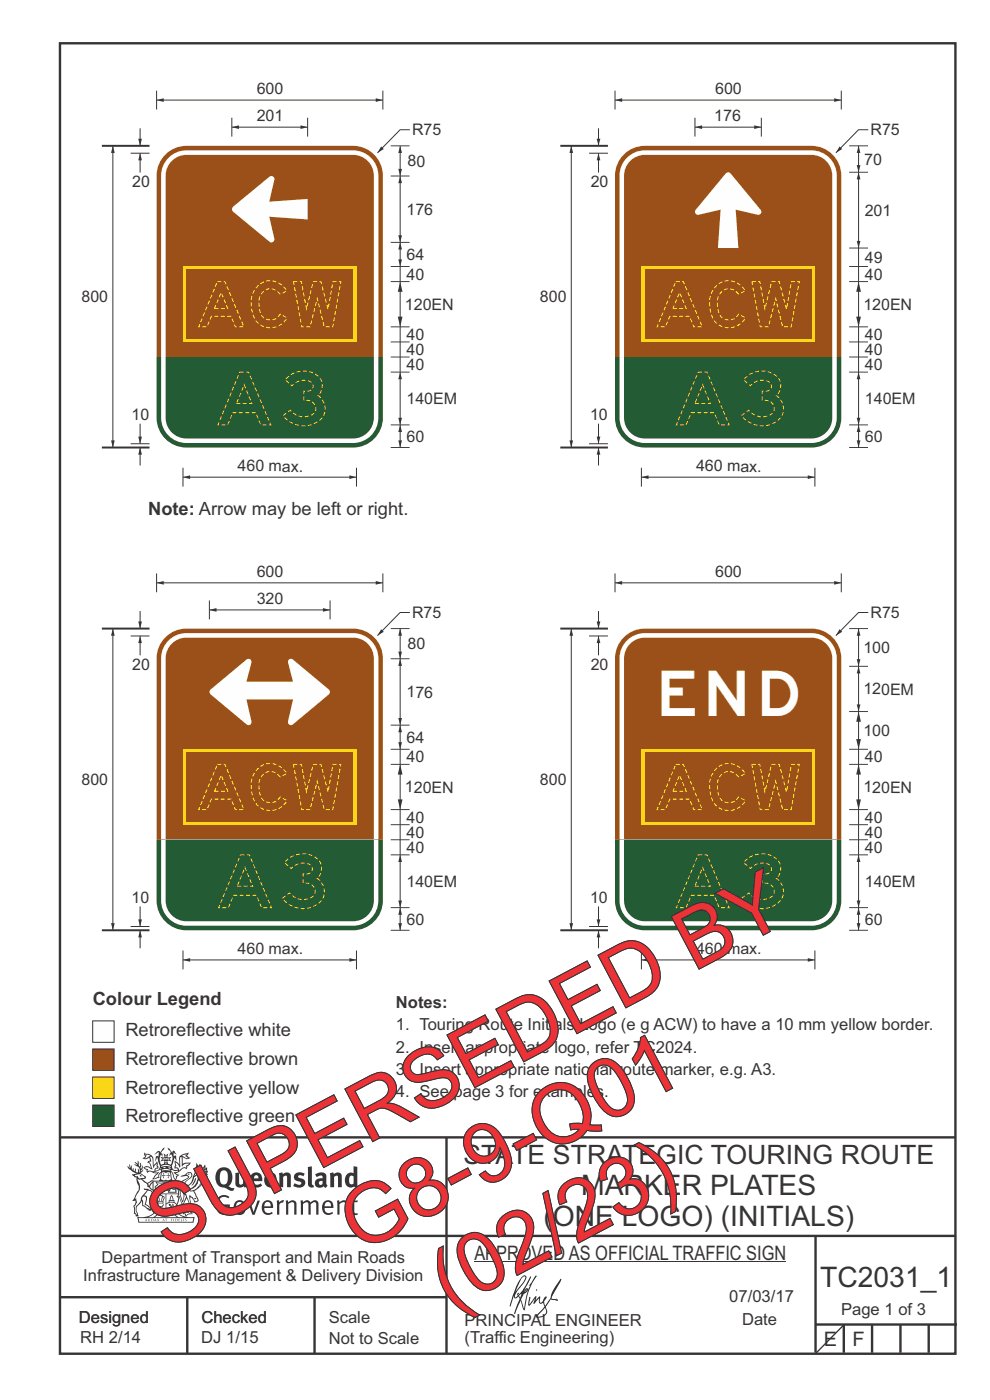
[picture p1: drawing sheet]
<svg xmlns="http://www.w3.org/2000/svg" width="210mm" height="297mm" viewBox="0 0 210 297" stroke-linecap="round" stroke-linejoin="round" font-family="sans-serif">
<g fill="none" stroke="#373435" stroke-width=".51">
<path d="M12.7 9.2h190v278h-190zM12.7 241.3h190M94.7 241.4v45.8M12.7 275.2h82M12.7 262.2h190.1M39.7 275.2v12M66.7 275.2v12M173 262.1v24.9M173 281h30M179 281v6M185 281v6M191 281v6"/>
<path d="M197 281v6"/>
</g>
<g fill="#373435">
<path d="M47 248.4a2.55 2.55 0 0 0 0 2.7l.3 .2a.81 .81 0 0 0 1-1v-.5a1.04 1.04 0 0 0-1.1-1.5zM46.3 248.1a1.82 1.82 0 0 1 2.1-.2 1.82 1.82 0 0 1 .9 1.8 2.29 2.29 0 0 1-.8 2l.7 .3h.5l-.2 .6a2.87 2.87 0 0 1-2-.7 2.12 2.12 0 0 1-1.7-3.1z" fill-rule="evenodd"/>
<path d="M49.9 248.9l.8-.2v2a.46 .46 0 0 0 .3 .6 .46 .46 0 0 0 .6-.3v-2.1l.7-.2v2.4l.2 .5-.5 .3-.3-.3a1.02 1.02 0 0 1-1.2 .3 1.02 1.02 0 0 1-.6-1.1z" fill-rule="evenodd"/>
<path d="M54 249.5l-.1 .5h.9a.49 .49 0 0 0-.2-.6 .49 .49 0 0 0-.6 .1zM53.4 249.1a1.34 1.34 0 0 1 1.6-.2 1.34 1.34 0 0 1 .6 1.5v.2h-1.7a.77 .77 0 0 0 .5 .8 .77 .77 0 0 0 .9-.4l.3 .5a1.59 1.59 0 0 1-2 .2 1.59 1.59 0 0 1-.5-2.1z" fill-rule="evenodd"/>
<path d="M57 249.5l-.1 .5h1a.49 .49 0 0 0-.2-.6 .49 .49 0 0 0-.7 .1zM56.4 249.1a1.34 1.34 0 0 1 1.6-.2 1.34 1.34 0 0 1 .7 1.5v.2h-1.8a.77 .77 0 0 0 .5 .8 .77 .77 0 0 0 .9-.4l.4 .5a1.59 1.59 0 0 1-2.1 .2 1.59 1.59 0 0 1-.5-2.1z" fill-rule="evenodd"/>
<path d="M59.2 248.9l.7-.2 .1 .4a.95 .95 0 0 1 1-.3 .95 .95 0 0 1 .7 .8v2.3h-.8v-2.3a.46 .46 0 0 0-.8 .1v2.2h-.8z" fill-rule="evenodd"/>
<path d="M62.6 249.1a1.75 1.75 0 0 1 2-.1l-.2 .5-.6-.2a.43 .43 0 0 0-.6 .3l.4 .3a1.04 1.04 0 0 1 1.2 1.1 1.04 1.04 0 0 1-1.4 1l-1.2-.4 .3-.6 1 .4 .4-.4a.88 .88 0 0 0-1-.5l-.4-.2-.1-.4z" fill-rule="evenodd"/>
<path d="M65.3 247.6l.8-.2 .1 3.8 .3 .2 .1 .4a.88 .88 0 0 1-1 0 .88 .88 0 0 1-.3-1z" fill-rule="evenodd"/>
<path d="M67.8 250.6a.43 .43 0 0 0-.1 .7 .43 .43 0 0 0 .7-.1v-.7zM66.8 249.1a1.7 1.7 0 0 1 2.4 .1v1.9l.3 .4-.4 .5-.5-.4a1.03 1.03 0 0 1-1.7-.1 1.03 1.03 0 0 1 .8-1.5h.7v-.4a.8 .8 0 0 0-1.2 .1z" fill-rule="evenodd"/>
<path d="M70 248.9l.7-.2 .1 .4a.95 .95 0 0 1 1-.3 .95 .95 0 0 1 .7 .8v2.3h-.8v-2.3a.46 .46 0 0 0-.8 .1v2.2h-.8z" fill-rule="evenodd"/>
<path d="M74.3 249.5a1.48 1.48 0 0 0 0 1.7h.5l.2-.1v-1.5l-.3-.2zM75 247.4l.8 .1 .1 4.4h-.7l-.1-.2a1.26 1.26 0 0 1-1.4 0 1.26 1.26 0 0 1-.5-1.3 1.29 1.29 0 0 1 .4-1.4 1.29 1.29 0 0 1 1.4-.1z" fill-rule="evenodd"/>
<path d="M46.4 253.9a1.72 1.72 0 0 1 2.3 0l-.3 .3a1.24 1.24 0 0 0-1.4-.2 1.24 1.24 0 0 0-.6 1.4 1.49 1.49 0 0 0 1.2 1.9l.7-.1v-1.3h-.8l-.1-.4h1.3v1.9a1.93 1.93 0 0 1-2.2 0 1.93 1.93 0 0 1-.7-2.2l.2-.8z" fill-rule="evenodd"/>
<path d="M50.4 255.1a1.65 1.65 0 0 0 .2 2.2 .99 .99 0 0 0 1-1.4 .78 .78 0 0 0-.4-.8 .78 .78 0 0 0-.8 0zM50 254.9a1.33 1.33 0 0 1 1.6-.1 1.33 1.33 0 0 1 .5 1.4 1.31 1.31 0 0 1-1.3 1.6 1.31 1.31 0 0 1-1.2-1.6v-.6z" fill-rule="evenodd"/>
<path d="M52.5 254.7l.4-.1 .9 2.6 .8-2.5h.5l-1.1 3h-.5z" fill-rule="evenodd"/>
<path d="M56.3 255.2l-.2 .7h1.3a.7 .7 0 0 0-.3-.8 .7 .7 0 0 0-.8 .1zM55.9 255a1.22 1.22 0 0 1 1.5-.2 1.22 1.22 0 0 1 .5 1.5h-1.8a.93 .93 0 0 0 .5 1 .93 .93 0 0 0 1.1-.2l.2 .3a1.43 1.43 0 0 1-1.8 .1 1.43 1.43 0 0 1-.6-1.7z" fill-rule="evenodd"/>
<path d="M58.7 254.7l.4-.1 .1 .5 .4-.4 .6-.1-.2 .5a.66 .66 0 0 0-.8 .7v1.9h-.4z" fill-rule="evenodd"/>
<path d="M60.6 254.7l.4-.1 .1 .5a.94 .94 0 0 1 1-.5 .94 .94 0 0 1 .8 .8v2.3h-.5l-.1-2.5a.81 .81 0 0 0-1.2 .3v2.2h-.4z" fill-rule="evenodd"/>
<path d="M63.7 254.7l.5-.1 .1 .5 .4-.3a.78 .78 0 0 1 1.1 .3 .9 .9 0 0 1 1-.5 .9 .9 0 0 1 .8 .8v2.3h-.5l-.1-2.5a.67 .67 0 0 0-1.1 .3v2.2h-.5v-2.4l-.4-.3-.7 .4v2.3h-.5z" fill-rule="evenodd"/>
<path d="M69 255.2l-.1 .7h1.3a.7 .7 0 0 0-.3-.8 .7 .7 0 0 0-.9 .1zM68.7 255a1.22 1.22 0 0 1 1.5-.2 1.22 1.22 0 0 1 .5 1.5h-1.8a.93 .93 0 0 0 .4 1 .93 .93 0 0 0 1.2-.2l.1 .3a1.44 1.44 0 0 1-1.7 .1 1.44 1.44 0 0 1-.6-1.7z" fill-rule="evenodd"/>
<path d="M71.4 254.7l.5-.1 .1 .5a.94 .94 0 0 1 1-.5 .94 .94 0 0 1 .8 .8v2.3h-.5l-.1-2.5a.81 .81 0 0 0-1.2 .3v2.2h-.4z" fill-rule="evenodd"/>
<path d="M74.7 253.9l.5-.1v.9h.7l-.1 .3h-.6v2.2l.1 .2h.5l.1 .3a.75 .75 0 0 1-1.2-.6v-2.1h-.4v-.3h.4z" fill-rule="evenodd"/>
<path d="M30.8 244.9l1.1 .3-.9 .5h-.4l.6-.5zM31.8 245.4h.2a2.44 2.44 0 0 1 .4 1.9l.1 .5 .7-1-.1 .6 .3 .3a.57 .57 0 0 0-.6 .7l-1-.1-.5 .2 .2-.5-.8-.3 .7-.1 .9 .5 .1-.1-.6-1.3-.2-.2h.5zM30.7 244.4l-.1 .5 .2 .4-.6 .4a1.04 1.04 0 0 0 1.4-.1l.2 .6-.3 .1-.2 .4a.94 .94 0 0 1 .8 1.1l-.2-.1a1.16 1.16 0 0 0-1.5-.1l.3 .4 .4 .2 .1 .5 .2 .1 .1-.2a.94 .94 0 0 1 1.1 .2l.8 .1-1.2 1.2a1.13 1.13 0 0 0 1.2-.2l.4-.1-.1-.4 .5-.8a.83 .83 0 0 0-.6 1.1l-.3-.1-.7 .4 1.1-1.4-.5 .1-.5-.1 1.3-.5-.1-.1-.9 .4v-.3l.2-.2 .3 .1 .1-.3-.2-.4v-.6l-.1-.4-.7 1v-.7a1.42 1.42 0 0 0-1.6-1.8z" fill-rule="evenodd"/>
<path d="M38.5 245.2l.5-.2 .7-.1-.6 .3 .8 .5h-.3zM38.3 245.5l.2-.1 .1 2a1.69 1.69 0 0 1 1.6-.6l-.8 .5 .1 .5a1.1 1.1 0 0 0-1.5 .6l-.1-.5-.2-.2h-.5l.3-.4-.3-.7a1.42 1.42 0 0 1 .8 1.1l.2-.1zM37.1 246.2l.1 1-.2 .3 .1 .4h.5l.1 .2a.96 .96 0 0 1-1.1-.1l-.1 .1a1.06 1.06 0 0 0 1.3 .2v.1a.72 .72 0 0 1-1 .2l.3 .5 .6 .2-.4 .2-.1 .6-.2-.3-.4-1.1-.4-.4 .4 .9a1.54 1.54 0 0 0 .7 1.2l.2-.3a.58 .58 0 0 1 .4-.8l.2-.1h-.3l-.5-.3 .9-.5a.93 .93 0 0 1 1.2-.5v.2l.2-.2 .1-.5a.99 .99 0 0 0 .7-.8l-1.3 .1-.3 .2-.1-1.4 .9 .4 .9-.3h-.4l-.5-.4 .4-.7-.6 .2a1.46 1.46 0 0 0-1.4 2.1v.4l-.2-.4z" fill-rule="evenodd"/>
<path d="M35.6 248.9l.2 .1-.1 .3 .4 .1h-.4v.6l-.1-.6h-.3l.3-.1z" fill-rule="evenodd"/>
<path d="M34.6 248.9l.2 .1v.3l.3 .1h-.3l-.1 .6v-.6h-.4l.4-.1z" fill-rule="evenodd"/>
<path d="M34.3 248.8a.57 .57 0 0 1 .9 .2 .57 .57 0 0 1 .9-.2l.2 1.4h-.2a.57 .57 0 0 1-.9 0 .69 .69 0 0 1-1.1 0zM34.2 248.1l-.3 2.1-.2 .4h3l-.2-.4-.3-2.1h-.2v.2l-.8-.1-.8 .1v-.2z" fill-rule="evenodd"/>
<path d="M34.2 252.4a.3 .3 0 0 0 .6 0 .3 .3 0 0 0-.6 0zM33.3 250.9l.3 .3-.3 .4a.79 .79 0 0 0 0 1.3l.8-.2-.1-.3a.55 .55 0 0 1-.7-.6l.1-.1 .2 .3 .3 .2 .8-.2-.4-.7 .4-.4-.7 .2zM33 250.7l1.1 .2 .9-.2-.4 .6 .4 1.2a.56 .56 0 0 1-.8 .3l-.2 .1a.73 .73 0 0 1-.9 .1 .73 .73 0 0 1-.3-1v-.4l.6-.4z" fill-rule="evenodd"/>
<path d="M35.6 251.8l.7-.4a.58 .58 0 0 1 1-.1 .58 .58 0 0 1-.4 .9l-.3-.3a.43 .43 0 0 1 .6-.4 .57 .57 0 0 0-.8 .2l-.2-.1-.3 .1 .4 .2a.55 .55 0 0 0 .9 .4v.5h-1.3l.3-.4-.1-.1-.6 .1 .2-.3-.2-.1zM35.4 251.8l-.1 .2a.39 .39 0 0 0 .2 .6h.3l-.2 .4h1.9l-.1-.8a.86 .86 0 0 0-.1-1.3 .86 .86 0 0 0-1.3 .4z" fill-rule="evenodd"/>
<path d="M36 254.8h.8v.2h-.8zM36.4 253.8l.2 .8h-.4zM36.4 253.5l-.3 .5-.1 .6h-.2v.4l-.7 .4 .2 .1a1.48 1.48 0 0 1 2.1 .2l.2-.1-.6-.5v-.5h-.2l-.1-.6z" fill-rule="evenodd"/>
<path d="M35.8 255.4l.4 .1 .1 .3 .3-.2-.2-.2a.38 .38 0 0 1 .5 .5l-.2-.2-.3 .2 .3 .2-.3 .3-.1-.4-.4 .4-.1-.2 .4-.3-.1-.1-.2 .1z" fill-rule="evenodd"/>
<path d="M34.5 254h.2v.2l-.2 .6h-.2zM33.6 255.3h.9v.2a.55 .55 0 0 1-.8 .4v-.2l-.2-.1zM33.4 254h.2l.2 .8h-.2zM33.6 255l.8-.1 .1 .2h-.8zM33.8 253.7h.5l-.2 1.1h-.1zM33.3 253.8l-.1 .3 .3 1.1a.48 .48 0 0 0-.1 .6 .48 .48 0 0 0 .5 .2h.5a.49 .49 0 0 0 .2-.8l.3-1.1-.1-.3a1.42 1.42 0 0 0-1.5 0z" fill-rule="evenodd"/>
<path d="M33.7 251.5l.4 .1 .1 .3h-.3z" fill-rule="evenodd"/>
<path d="M41.3 250.1l.3-.2-.2 .8-.6 .8h-.2l.5-.7z" fill-rule="evenodd"/>
<path d="M39.7 249l.3-.2 .5 .2a.88 .88 0 0 1-.6 1.1 1.22 1.22 0 0 0-.8 1.3l.5 .2a.72 .72 0 0 0 .9-.4l.5-.8 .2-.6 .8-.6v.2a2.85 2.85 0 0 1-2 2.9l.1 .1a2.13 2.13 0 0 0 1.9-1.5v-.3a2.01 2.01 0 0 0 .3-1.7l1.1-1.3-.4 1 .7-.5-.7 1 .8-.4-.8 .8 .7-.2-.9 .6 .8-.1-.8 .4h.7l-.8 .3 .3 .2h-.4l.2 .3h-.4l.2 .3h-.4l.1 .2h-.1a2.16 2.16 0 0 1-2 1.1l.1 .2 .4-.1a.76 .76 0 0 1 .7 .8l.5 1.2-.6 .2a1.45 1.45 0 0 0-1.1-1.3l.2 1.8-.1 1.8 .4 .3a1.07 1.07 0 0 0-1.2 .4v-.3l-.5-.2a.87 .87 0 0 1 1.1-.1v-.7a4.4 4.4 0 0 0-.6-3.1l-.1-.3h-.2a2.16 2.16 0 0 1-.7-2.2l.3-.4 1.2-.7a.55 .55 0 0 0-.4-.8zM37.8 252.4a.76 .76 0 0 1 .3 1.1l.6 1.6 .4-1.7 .2 .1a.61 .61 0 0 1-.1 .9l-.3 .8-.2 .1-.7-1.6-.3 .1a1.18 1.18 0 0 0 .1-1.4zM41.8 247.5l.2 .7 .3-.5v.6l.4-.5a1.9 1.9 0 0 1-1.2 1.4l-.3 .3zM38.2 249.6l1.4-.2 .2 .2v.3l-.5 .2a1.26 1.26 0 0 0-.9 1.9l.2 .7a1.84 1.84 0 0 1 .1 2.1l-.4-1.4a.96 .96 0 0 0-.4-1.2l-.4 .2a.78 .78 0 0 1 0 1.3l.1 .3h.4l.4 1.1a.38 .38 0 0 0 .2 .4 .38 .38 0 0 0 .4-.1l.6-1.2a2.94 2.94 0 0 1 .4 2.5l-.1 .4h-.8l-.3 .4v.2l.4-.1 .1 .4 .2 .1a1.02 1.02 0 0 1 1.3-.5v-.4l-.3-.1 .1-1.8-.3-1.3h.1a1.14 1.14 0 0 1 .8 1 .63 .63 0 0 0 .8-.2 .63 .63 0 0 0-.2-.9l-.6-1.2 .9-.6 .2-.4h.3l-.1-.2h.4l-.1-.3h.3l-.1-.3 .5-.1-.2-.2 .6-.4v-.2h-.2l.4-.5h-.3l.3-.5-.4 .1 .4-.5v-.3l-.3 .2 .2-.7-.1-.2-.4 .3v-.8l-.6 .8-.2-.8-.2 .5-.3-.7-.1 .6-.5-.8-.1 1.4-.6 1.8a1.81 1.81 0 0 1-1 1.5l-.6-.2a1.75 1.75 0 0 1 1.1-1.2 .75 .75 0 0 0 .1-1.3 .75 .75 0 0 0-1.2 .4z" fill-rule="evenodd"/>
<path d="M41.2 254.1h.3l.2 .2-.4 .1z" fill-rule="evenodd"/>
<path d="M29.4 258.4h11.6l-.1 .8h-11.4zM31.3 258.2l.5-.1a2.48 2.48 0 0 0 1.4-1.3l.3 .5-.5 .6-.5 .3zM32.5 256.6l.3-.2 .2 .1-.3 .7zM37.2 256.8a2.65 2.65 0 0 0 1.8 1.4h-1.1l-.5-.3-.5-.6zM37.4 256.5l.2-.1 .3 .2-.3 .6zM29.2 258.2l.1 1.2h11.8l.2-1.1-.2-.1a4.1 4.1 0 0 1-3.3-.9l.3-.4-.1-.6a1.06 1.06 0 0 0-1.3 1l.2 .4 .6 .5h-4.7l.3-.1a.84 .84 0 0 0 .6-.8 .84 .84 0 0 0-.5-.8l-.3-.2h-.5l-.1 .6 .3 .4a4.2 4.2 0 0 1-3.4 .9z" fill-rule="evenodd"/>
<path d="M31 258.7l.1 .2h-.2zM31 258.5l-.3 .6 .4-.2 .2 .2z" fill-rule="evenodd"/>
<path d="M31.3 258.6h.3v.4a.25 .25 0 0 0 .2-.1 .25 .25 0 0 0-.1-.3h.1a.29 .29 0 0 1 0 .4 .29 .29 0 0 1-.4 0 .29 .29 0 0 1 0-.4z" fill-rule="evenodd"/>
<path d="M32.2 258.6a.22 .22 0 0 1 .3 .2 .22 .22 0 0 1-.3 .2zM32 258.6l.1 .4a.33 .33 0 0 0 .4 0 .33 .33 0 0 0 0-.4 .33 .33 0 0 0-.5 0z" fill-rule="evenodd"/>
<path d="M32.9 258.7l.1 .2h-.2zM32.9 258.5l-.2 .6 .3-.2 .2 .2z" fill-rule="evenodd"/>
<path d="M33.3 258.6h.2l.1 .1 .2-.1-.2 .2 .2 .3-.3-.3-.1 .3h-.1l.2-.3z" fill-rule="evenodd"/>
<path d="M34.7 258.7l.1 .2h-.2zM34.7 258.5l-.3 .6 .4-.2 .2 .2z" fill-rule="evenodd"/>
<path d="M35 258.5h.5l-.2 .1v.5h-.2l.1-.5z" fill-rule="evenodd"/>
<path d="M36.2 258.6l.3-.1-.1 .1v.2h.1h-.1v.3h-.2z" fill-rule="evenodd"/>
<path d="M36.7 258.6h.2v.5h-.2z" fill-rule="evenodd"/>
<path d="M37.3 258.6a.22 .22 0 0 1 .3 .2 .22 .22 0 0 1-.3 .2zM37.1 258.6v.4a.33 .33 0 0 0 .5 0 .33 .33 0 0 0 0-.4 .33 .33 0 0 0-.5 0z" fill-rule="evenodd"/>
<path d="M37.8 258.6l.4-.1-.2 .1v.2h.1h-.1v.2l.2 .1h-.4z" fill-rule="evenodd"/>
<path d="M38.4 258.6h.2l-.1 .4 .2 .1h-.3z" fill-rule="evenodd"/>
<path d="M38.9 258.6h.2v.5h-.2z" fill-rule="evenodd"/>
<path d="M39.3 258.6h.2h-.1l.2 .3-.2 .2-.1-.1v-.1l.2 .1z" fill-rule="evenodd"/>
<path d="M34.2 247.4a1.51 1.51 0 0 1 2 .2 2.67 2.67 0 0 0-2.1 0zM35.7 247.6l.4 .1 .1 .3-.4-.1zM34.6 247.6h.5l.1 .2h-.4zM34 247.8l.3 .2h-.3zM34.9 246.9l.3-.2 .3 .2zM34.9 245.6l.2 .1v.3h-.2zM35 245.1l.2 .2 .2-.2-.1 .3h-.2zM35.1 246.3h.2l.1 .4-.2-.2-.2 .2zM35.3 245.7l.2-.1v.4h-.2zM34.4 245.7h.3l.1 .3-.4 .1 .2-.2zM35.7 245.7h.3l-.2 .2 .2 .2-.4-.1zM32.7 244.9l1-.5-.1 1-.2-.2-.3 .2-.3 1.1 .5-1 .3 .9a1.84 1.84 0 0 1 .2 1.7l.4 .1a2.48 2.48 0 0 1 2.2 0l.2-.2-.2-.7 .7-1.8 .4 .7-.2-1-.2-.1-.2 .3v-.9l.6 .4-.6-.8-.3 .1-.1 .4-.5-.9-.5-.3 .2 .5 .6 .5-.5 .8 .4-.4a2.06 2.06 0 0 1 0 2.3l-.5-.2-.2-.6 .1-.1 .8 .2-.4-.5 .4-.5-.7 .2-.2-.2 .2-.7-.5 .4-.5-.4 .2 .7-.2 .2-.7-.2 .4 .5-.4 .5 .8-.2 .1 .1-.2 .6-.5 .2a2.02 2.02 0 0 1 0-2.2l.3 .5-.1-.7-.3-.1 .8-1.2-.4 .3-.5 .8-.2-.3a.8 .8 0 0 0-.8 .5z" fill-rule="evenodd"/>
<path d="M29.2 250.1l.3 .1a.61 .61 0 0 1 .8 .4l.3 .2a.8 .8 0 0 1 .6 1l.4 .1 .5 .5a1 1 0 0 1 .5 1.1l-.1 .7v-.5h-.1a.96 .96 0 0 0-.8-1.3l-.2-.2h-.7l-.1-.1-.1 .1 .1 .3h.6l-1.2 1.3-.2 1-.4 .6a1.33 1.33 0 0 0-.5 1.8l.2 .5a1.26 1.26 0 0 1-.5-1.5l-.1-.3a1.56 1.56 0 0 0 .4-1.7l-.3 .2 .2-.5a3.2 3.2 0 0 0 .7-3zM30.4 253.9h.4a2.06 2.06 0 0 1-.1 1.6l.7 .5 .4 .4-.6-.1-.8-.6-.1-.9a.51 .51 0 0 1 .1-.9zM28.6 249.3a1.52 1.52 0 0 1 2.1 .5l-1.1 .2-.2-.1-.1-.4h-.5zM27.5 247v.8l-.3-.4h-.1a3.1 3.1 0 0 0 1.9 1.6l-1 .1 .5 .6 .5 .1 .1 1.1a1.84 1.84 0 0 1-.3 2.5l-.4 .9-.3 .4 .2 .1 .4-.1 .1 .4-.2 .5-.3 .2 .1 1.7h.2l.3 .5 .1 .1 .4-.1-.1-.5a1.3 1.3 0 0 1-.1-1.7l.9-1 .1 1.1 .6 .2 .5 .5 .1-.1 .2 .3h.5a1.85 1.85 0 0 0-1.2-1.4l.1-.3a1.39 1.39 0 0 0 0-1.4l-.5-.1 .5-.5a.66 .66 0 0 1 .9-.4 .66 .66 0 0 1 .3 .9l-.1 .4 .2-.1v.2l-.1 .3 .2 .5 .1-.3a2.24 2.24 0 0 0 .1-2.2 .73 .73 0 0 1-.7-.7 .73 .73 0 0 1 .6-.7v-.2a.94 .94 0 0 0-.9 .8 .48 .48 0 0 1-.1-.6 .48 .48 0 0 1 .5-.2l.5-.3a.51 .51 0 0 0-.8 .2l-.5 .2-1-.8h.6l.2-.5-1.2-.7 .5-.5v-.3l-.5 .4 .1-.2a.69 .69 0 0 0 .2-1v.4l-.2 .3v-1.1l-.3-.2 .1 .6-.1 .2-.4-1.3v.7l-.6-.4 .5 .7-.6-.2 .3 .3a1 1 0 0 1 .7 1.4l-.2-.8v.9l-.5-.2v-.8l-.2 .7-.2-.1-.1-.6-.2 .4-.2-.2 .1-.7-.2 .5z" fill-rule="evenodd"/>
<path d="M29.6 249.4l.2-.1 .3 .2z" fill-rule="evenodd"/>
<path d="M32.4 250.5h5.6v2l-.2-.1v-1.7h-5.2v2.5h5.2v-.8l.1 .2-.1 1.1v-.3h-2.5v4a4.1 4.1 0 0 0 2.6-3.6l.1-.1a4 4 0 0 1-2.8 3.9 4.2 4.2 0 0 1-2.8-4.7l.1 1.2 .1-.1a3.8 3.8 0 0 0 2.5 3.4v-4h-2.5l-.2-.9z" fill-rule="evenodd"/>
<circle cx="40" cy="249.1" r=".17"/>
</g>
<path d="M100.6 267.7h66.2" fill="none" stroke="#373435" stroke-width=".21"/>
<g fill="#252726">
<path d="M111.6 273.7l.2-.2-.5 .7zM110.4 274.5l.3 .1-.3 .7-.3-.4zM110.9 270.9l.5-.1a9.3 9.3 0 0 1-2 3.2l-.1 .2 1-2.5zM110.6 271a14.7 14.7 0 0 0-2.2 4.9l-.3 1.2 .1 .1 .8-2.4a.42 .42 0 0 0 .2 .7 .42 .42 0 0 0 .6-.3l.2-.2 .2 .6-1.1 3.1h.2l1.1-2.8 .6 1.9 .2 .2 .2-.5a13.5 13.5 0 0 1 2-6.2l.5-.5-.2-.2-1.6 2.1 .4-.1a14.9 14.9 0 0 0-1.3 5.1l-.4-1.2a1.39 1.39 0 0 1 .2-1.8l.1-.2a.92 .92 0 0 0 .8-1.2 .75 .75 0 0 0-.7 .7l-.2 .2 1.6-3.4h-.1l-.4 .7a10.5 10.5 0 0 1-2.2 3.2l.2-.4a.32 .32 0 0 0-.4 .2 .32 .32 0 0 0 .1 .4l-.5 .4a3.2 3.2 0 0 1 1.1-2.3l.5-.6a2.49 2.49 0 0 0 .7-1.6l-.3-.2z" fill-rule="evenodd"/>
<path d="M115.6 277.5a1.15 1.15 0 0 1 .1 1.3 1.15 1.15 0 0 1-1.2 .5h-.5zM112.3 275.1l-.3 1.7 .3 .2 1.2-1.5-.3 1.1 1.1-1.2a.94 .94 0 0 0 .4 1.2l.5-.3 .3 .9-1.2 1.3a.98 .98 0 0 0-.5 1 1.9 1.9 0 0 0 2.3-1.3l-.1-.3a1.02 1.02 0 0 1 .3-1.4l.5-.9 1.5 .3-.2-.5v.3l-1.1-.2v-.2l2-3.6 .1-.3-.1-.1-1.8 2.7a6.6 6.6 0 0 1-1.5 3l-.2-.2a1.01 1.01 0 0 1 .4-1.4l.1-.2-.3-.2-.3 .5-.2 .5-.5 .4-.2-.4 .1-.9-.2-.1-.8 .9 .2-.9h-.1l-1.4 1.7 .2-1.4v-.1z" fill-rule="evenodd"/>
<path d="M113.7 273.5l.3 .3h-.3z" fill-rule="evenodd"/>
</g>
<path d="M19.7 216.6h4.5v4.5h-4.5z" fill-rule="evenodd" fill="#fefefe" stroke="#373435" stroke-width=".21"/>
<path d="M19.7 222.5h4.5v4.6h-4.5z" fill-rule="evenodd" fill="#9b5019" stroke="#373435" stroke-width=".21"/>
<path d="M19.7 228.5h4.5v4.5h-4.5z" fill-rule="evenodd" fill="#fad716" stroke="#373435" stroke-width=".21"/>
<path d="M19.7 234.4h4.5v4.6h-4.5z" fill-rule="evenodd" fill="#225b34" stroke="#373435" stroke-width=".21"/>
<path d="M130.5 123.6h48M179 281.1l-6 6" fill="none" stroke="#373435" stroke-width=".21"/>
<g fill="#373435">
<path d="M176.9 123.3l1.6 .3-1.6 .4z"/>
<path d="M130.5 123.6l1.5-.3v.7z"/>
</g>
<path d="M130.5 121.6v4M178.5 121.6v4M184.2 129.9h-2.1l-4.8 4.9" fill="none" stroke="#373435" stroke-width=".21"/>
<path d="M178.1 133.5l.5 .5-1.3 .8z" fill="#373435"/>
<path d="M130.5 178.2h48v12.8a6.3 6.3 0 0 1-6.3 6.4h-35.4a6.3 6.3 0 0 1-6.3-6.4z" fill-rule="evenodd" fill="#225b34"/>
<path d="M132.3 135.2a6.3 6.3 0 0 1 4.5-1.8h35.4a6.3 6.3 0 0 1 6.3 6.3v38.5h-48v-38.5a6.3 6.3 0 0 1 1.8-4.5zM133 135.9a5.3 5.3 0 0 1 3.8-1.6h35.4a5.4 5.4 0 0 1 5.3 5.4v38.5h-46.1v-38.5a5.3 5.3 0 0 1 1.6-3.8zM133.4 136.8a4.4 4.4 0 0 1 3.4-1.5h35.4a4.4 4.4 0 0 1 4.3 4.4v38.5h-44.1v-38.5a4.4 4.4 0 0 1 1-2.9z" fill-rule="evenodd" fill="#9b5019"/>
<path d="M131.4 178.2h46.1v12.8a5.4 5.4 0 0 1-5.3 5.4h-35.4a5.4 5.4 0 0 1-5.4-5.4z" fill-rule="evenodd" fill="#fefefe"/>
<path d="M132.4 178.2h44.1v12.8a4.4 4.4 0 0 1-4.3 4.4h-35.4a4.4 4.4 0 0 1-4.4-4.4z" fill-rule="evenodd" fill="#225b34"/>
<path d="M180.1 159h4M180.1 178.2h4M180.1 175h4M182.1 175v3.2M180.1 197.4h4M180.1 192.6h4M182.1 192.6v4.8" fill="none" stroke="#373435" stroke-width=".21"/>
<g fill="#373435">
<path d="M181.7 195.8h.8l-.4 1.6z"/>
<path d="M182.1 192.6l.4 1.5h-.8z"/>
</g>
<path d="M182.1 181.4v11.2" fill="none" stroke="#373435" stroke-width=".21"/>
<g fill="#373435">
<path d="M181.7 191h.8l-.4 1.6z"/>
<path d="M182.1 181.4l.4 1.5h-.8z"/>
</g>
<path d="M182.1 178.2v3.2M180.1 181.4h4" fill="none" stroke="#373435" stroke-width=".21"/>
<path d="M136.1 159h36.8v16h-36.8z" fill-rule="evenodd" fill="#fad716"/>
<path d="M136.8 159.6h35.3v14.7h-35.3z" fill-rule="evenodd" fill="#9b5019"/>
<path d="M182.1 162.2v9.6" fill="none" stroke="#373435" stroke-width=".21"/>
<g fill="#373435">
<path d="M182.1 162.2l.5 2.1h-1z"/>
<path d="M181.6 169.6h1l-.5 2.2z"/>
</g>
<path d="M127 134.9v4.1M182.1 159v3.2M180.1 162.2h4M180.1 171.8h4M182.1 171.8v3.2" fill="none" stroke="#373435" stroke-width=".21"/>
<path d="M127 134.9l.3 1.5h-.7z" fill="#373435"/>
<path d="M127 129.6v3.8" fill="none" stroke="#373435" stroke-width=".21"/>
<path d="M126.6 131.8h.7l-.3 1.6z" fill="#373435"/>
<path d="M127 192.3v4.3" fill="none" stroke="#373435" stroke-width=".21"/>
<path d="M126.6 195h.7l-.3 1.6z" fill="#373435"/>
<path d="M121.2 133.4v64M125 134.9h4M125 196.6h4" fill="none" stroke="#373435" stroke-width=".21"/>
<g fill="#373435">
<path d="M120.8 195.8h.8l-.4 1.6z"/>
<path d="M121.2 133.4l.4 1.5h-.8z"/>
</g>
<path d="M118.9 133.4h10.1M118.9 197.4h10.1M127 197.4v3.8" fill="none" stroke="#373435" stroke-width=".21"/>
<path d="M127 197.4l.3 1.5h-.7z" fill="#373435"/>
<path d="M180.1 151h4M182.1 141.4v9.6" fill="none" stroke="#373435" stroke-width=".21"/>
<g fill="#373435">
<path d="M181.7 149.4h.8l-.4 1.6z"/>
<path d="M182.1 141.4l.4 1.5h-.8z"/>
</g>
<path d="M180.1 133.4h4M182.1 133.4v8M180.1 141.4h4" fill="none" stroke="#373435" stroke-width=".21"/>
<g fill="#373435">
<path d="M181.7 139.8h.8l-.4 1.6z"/>
<path d="M182.1 133.4l.4 1.5h-.8z"/>
</g>
<path d="M182.1 151v8" fill="none" stroke="#373435" stroke-width=".21"/>
<g fill="#373435">
<path d="M182.1 151l.5 2.1h-1z"/>
<path d="M181.6 156.8h1l-.5 2.2z"/>
</g>
<path d="M136.1 203.6h36.8" fill="none" stroke="#373435" stroke-width=".21"/>
<g fill="#373435">
<path d="M171.3 203.3l1.6 .3-1.6 .4z"/>
<path d="M136.1 203.6l1.5-.3v.7z"/>
</g>
<path d="M130.5 21.2h48M136.1 201.6v4M172.9 201.6v4" fill="none" stroke="#373435" stroke-width=".21"/>
<g fill="#373435">
<path d="M176.9 20.8l1.6 .4-1.6 .4z"/>
<path d="M130.5 21.2l1.5-.4v.8z"/>
</g>
<path d="M130.5 19.2v4M178.5 19.2v4M147.4 27h14.1" fill="none" stroke="#373435" stroke-width=".21"/>
<g fill="#373435">
<path d="M160 26.6l1.5 .4-1.5 .4z"/>
<path d="M147.4 27l1.5-.4v.8z"/>
</g>
<path d="M147.4 25v4M161.5 25v4M184.2 27.5h-2.1l-4.8 4.9" fill="none" stroke="#373435" stroke-width=".21"/>
<path d="M178.1 31.1l.5 .5-1.3 .8z" fill="#373435"/>
<path d="M130.5 75.7h48v12.9a6.3 6.3 0 0 1-6.3 6.3h-35.4a6.3 6.3 0 0 1-6.3-6.3z" fill-rule="evenodd" fill="#225b34"/>
<path d="M132.3 32.8a6.3 6.3 0 0 1 4.5-1.9h35.4a6.3 6.3 0 0 1 6.3 6.3v38.5h-48v-38.5a6.3 6.3 0 0 1 1.8-4.4zM133 33.5a5.3 5.3 0 0 1 3.8-1.6h35.4a5.4 5.4 0 0 1 5.3 5.3v38.5h-46.1v-38.5a5.3 5.3 0 0 1 1.6-3.7zM133.4 34.4a4.4 4.4 0 0 1 3.4-1.5h35.4a4.4 4.4 0 0 1 4.3 4.3v38.5h-44.1v-38.5a4.4 4.4 0 0 1 1-2.8z" fill-rule="evenodd" fill="#9b5019"/>
<path d="M131.4 75.7h46.1v12.9a5.4 5.4 0 0 1-5.3 5.4h-35.4a5.4 5.4 0 0 1-5.4-5.4z" fill-rule="evenodd" fill="#fefefe"/>
<path d="M132.4 75.7h44.1v12.9a4.4 4.4 0 0 1-4.3 4.4h-35.4a4.4 4.4 0 0 1-4.4-4.4z" fill-rule="evenodd" fill="#225b34"/>
<path d="M153.9 36.8l.1-.1a.61 .61 0 0 1 1 .1l6.3 7.7a.64 .64 0 0 1 .1 .8 .64 .64 0 0 1-.7 .3l-4.6-1.1 .5 8.1h-4.3l.6-8.1-4.7 1.1a.64 .64 0 0 1-.7-.3 .64 .64 0 0 1 .1-.8z" fill-rule="evenodd" fill="#fefefe"/>
<path d="M180.1 56.5h4M180.1 72.5h4M180.1 75.7h4M182.1 72.5v3.2M180.1 90.1h4M180.1 94.9h4M182.1 90.1v4.8" fill="none" stroke="#373435" stroke-width=".21"/>
<g fill="#373435">
<path d="M181.7 93.4h.8l-.4 1.5z"/>
<path d="M182.1 90.1l.4 1.5h-.8z"/>
</g>
<path d="M182.1 78.9v11.2" fill="none" stroke="#373435" stroke-width=".21"/>
<g fill="#373435">
<path d="M181.7 88.6h.8l-.4 1.5z"/>
<path d="M182.1 78.9l.4 1.5h-.8z"/>
</g>
<path d="M180.1 78.9h4M182.1 75.7v3.2" fill="none" stroke="#373435" stroke-width=".21"/>
<path d="M136.1 56.5h36.8v16h-36.8z" fill-rule="evenodd" fill="#fad716"/>
<path d="M136.8 57.2h35.3v14.7h-35.3z" fill-rule="evenodd" fill="#9b5019"/>
<path d="M182.1 59.7v9.6" fill="none" stroke="#373435" stroke-width=".21"/>
<g fill="#373435">
<path d="M182.1 59.7l.5 2.2h-1z"/>
<path d="M181.6 67.2h1l-.5 2.1z"/>
</g>
<path d="M127 32.5v4.1M180.1 59.7h4M182.1 56.5v3.2M180.1 69.3h4M182.1 69.3v3.2" fill="none" stroke="#373435" stroke-width=".21"/>
<path d="M127 32.5l.3 1.5h-.7z" fill="#373435"/>
<path d="M127 27.2v3.7" fill="none" stroke="#373435" stroke-width=".21"/>
<path d="M126.6 29.4h.7l-.3 1.5z" fill="#373435"/>
<path d="M127 89.9v4.2" fill="none" stroke="#373435" stroke-width=".21"/>
<path d="M126.6 92.6h.7l-.3 1.5z" fill="#373435"/>
<path d="M121.2 30.9v64M125 32.5h4M125 94.1h4" fill="none" stroke="#373435" stroke-width=".21"/>
<g fill="#373435">
<path d="M120.8 93.4h.8l-.4 1.5z"/>
<path d="M121.2 30.9l.4 1.5h-.8z"/>
</g>
<path d="M118.9 30.9h10.1M182.1 36.5v16.1M180.1 52.6h4M118.9 94.9h10.1" fill="none" stroke="#373435" stroke-width=".21"/>
<g fill="#373435">
<path d="M181.7 51.1h.8l-.4 1.5z"/>
<path d="M182.1 36.5l.4 1.5h-.8z"/>
</g>
<path d="M180.1 30.9h4M180.1 36.5h4M182.1 30.9v5.6" fill="none" stroke="#373435" stroke-width=".21"/>
<g fill="#373435">
<path d="M181.7 35h.8l-.4 1.5z"/>
<path d="M182.1 30.9l.4 1.5h-.8z"/>
</g>
<path d="M182.1 52.6v3.9M127 94.9v3.9" fill="none" stroke="#373435" stroke-width=".21"/>
<path d="M127 94.9l.3 1.5h-.7z" fill="#373435"/>
<path d="M136.1 101.2h36.8" fill="none" stroke="#373435" stroke-width=".21"/>
<g fill="#373435">
<path d="M171.3 100.8l1.6 .4-1.6 .4z"/>
<path d="M136.1 101.2l1.5-.4v.8z"/>
</g>
<path d="M33.2 21.2h48M136.1 99.2v4M172.9 99.2v4" fill="none" stroke="#373435" stroke-width=".21"/>
<g fill="#373435">
<path d="M79.7 20.8l1.5 .4-1.5 .4z"/>
<path d="M33.2 21.2l1.5-.4v.8z"/>
</g>
<path d="M33.2 19.2v4M81.2 19.2v4M49.2 27h16.1" fill="none" stroke="#373435" stroke-width=".21"/>
<g fill="#373435">
<path d="M63.7 26.6l1.6 .4-1.6 .4z"/>
<path d="M49.2 27l1.5-.4v.8z"/>
</g>
<path d="M49.2 25v4M65.3 25v4M86.9 27.5h-2l-4.8 4.9" fill="none" stroke="#373435" stroke-width=".21"/>
<path d="M80.8 31.1l.6 .5-1.3 .8z" fill="#373435"/>
<path d="M33.2 75.7h48v12.9a6.3 6.3 0 0 1-6.3 6.3h-35.4a6.3 6.3 0 0 1-6.3-6.3z" fill-rule="evenodd" fill="#225b34"/>
<path d="M35.1 32.8a6.3 6.3 0 0 1 4.4-1.9h35.4a6.3 6.3 0 0 1 6.3 6.3v38.5h-48v-38.5a6.3 6.3 0 0 1 1.9-4.4zM35.7 33.5a5.3 5.3 0 0 1 3.8-1.6h35.4a5.4 5.4 0 0 1 5.4 5.3v38.5h-46.1v-38.5a5.3 5.3 0 0 1 1.5-3.7zM36.2 34.4a4.4 4.4 0 0 1 3.3-1.5h35.4a4.4 4.4 0 0 1 4.4 4.3v38.5h-44.2v-38.5a4.4 4.4 0 0 1 1.1-2.8z" fill-rule="evenodd" fill="#9b5019"/>
<path d="M34.2 75.7h46.1v12.9a5.4 5.4 0 0 1-5.4 5.4h-35.4a5.4 5.4 0 0 1-5.3-5.4z" fill-rule="evenodd" fill="#fefefe"/>
<path d="M35.1 75.7h44.2v12.9a4.4 4.4 0 0 1-4.4 4.4h-35.4a4.4 4.4 0 0 1-4.4-4.4z" fill-rule="evenodd" fill="#225b34"/>
<path d="M49.4 43.9l7.7-6.4a.64 .64 0 0 1 .8-.1 .64 .64 0 0 1 .3 .7l-1.1 4.7 8.2-.6v4.4l-8.2-.6 1.1 4.6a.64 .64 0 0 1-.3 .7 .64 .64 0 0 1-.8 0l-7.7-6.5a.61 .61 0 0 1 0-.9z" fill-rule="evenodd" fill="#fefefe"/>
<path d="M84.9 37.3v14.1M82.9 51.4h4M82.9 72.5h4M82.9 75.7h4M84.9 72.5v3.2" fill="none" stroke="#373435" stroke-width=".21"/>
<g fill="#373435">
<path d="M84.5 49.9h.8l-.4 1.5z"/>
<path d="M84.9 37.3l.4 1.5h-.8z"/>
</g>
<path d="M82.9 56.5h4M84.9 51.4v5.1" fill="none" stroke="#373435" stroke-width=".21"/>
<g fill="#373435">
<path d="M84.5 55h.8l-.4 1.5z"/>
<path d="M84.9 51.4l.4 1.5h-.8z"/>
</g>
<path d="M82.9 30.9h4M82.9 90.1h4M82.9 94.9h4M84.9 90.1v4.8" fill="none" stroke="#373435" stroke-width=".21"/>
<g fill="#373435">
<path d="M84.5 93.4h.8l-.4 1.5z"/>
<path d="M84.9 90.1l.4 1.5h-.8z"/>
</g>
<path d="M84.9 78.9v11.2" fill="none" stroke="#373435" stroke-width=".21"/>
<g fill="#373435">
<path d="M84.5 88.6h.8l-.4 1.5z"/>
<path d="M84.9 78.9l.4 1.5h-.8z"/>
</g>
<path d="M82.9 78.9h4M84.9 75.7v3.2" fill="none" stroke="#373435" stroke-width=".21"/>
<path d="M38.8 56.5h36.8v16h-36.8z" fill-rule="evenodd" fill="#fad716"/>
<path d="M39.6 57.2h35.2v14.7h-35.2z" fill-rule="evenodd" fill="#9b5019"/>
<path d="M84.9 59.7v9.6" fill="none" stroke="#373435" stroke-width=".21"/>
<g fill="#373435">
<path d="M84.9 59.7l.5 2.2h-1z"/>
<path d="M84.4 67.2h1l-.5 2.1z"/>
</g>
<path d="M82.9 37.3h4M84.9 30.9v6.4M82.9 59.7h4M84.9 56.5v3.2M82.9 69.3h4M84.9 69.3v3.2" fill="none" stroke="#373435" stroke-width=".21"/>
<g fill="#373435">
<path d="M84.5 35.8h.8l-.4 1.5z"/>
<path d="M84.9 30.9l.4 1.5h-.8z"/>
</g>
<path d="M38.8 101.2h36.8" fill="none" stroke="#373435" stroke-width=".21"/>
<g fill="#373435">
<path d="M74.1 100.8l1.5 .4-1.5 .4z"/>
<path d="M38.8 101.2l1.5-.4v.8z"/>
</g>
<path d="M29.7 94.9v3.9M38.8 99.2v4M75.6 99.2v4" fill="none" stroke="#373435" stroke-width=".21"/>
<path d="M29.7 94.9l.4 1.5h-.8z" fill="#373435"/>
<path d="M29.7 32.5v4.1" fill="none" stroke="#373435" stroke-width=".21"/>
<path d="M29.7 32.5l.4 1.5h-.8z" fill="#373435"/>
<path d="M29.7 27.2v3.7" fill="none" stroke="#373435" stroke-width=".21"/>
<path d="M29.3 29.4h.8l-.4 1.5z" fill="#373435"/>
<path d="M29.7 89.9v4.2" fill="none" stroke="#373435" stroke-width=".21"/>
<path d="M29.3 92.6h.8l-.4 1.5z" fill="#373435"/>
<path d="M23.9 30.9v64M27.7 32.5h4M27.7 94.1h4" fill="none" stroke="#373435" stroke-width=".21"/>
<g fill="#373435">
<path d="M23.5 93.4h.8l-.4 1.5z"/>
<path d="M23.9 30.9l.4 1.5h-.8z"/>
</g>
<path d="M21.6 30.9h10.1M21.6 94.9h10.1M33.2 123.6h48" fill="none" stroke="#373435" stroke-width=".21"/>
<g fill="#373435">
<path d="M79.7 123.3l1.5 .3-1.5 .4z"/>
<path d="M33.2 123.6l1.5-.3v.7z"/>
</g>
<path d="M33.2 121.6v4M81.2 121.6v4M86.9 129.9h-2l-4.8 4.9" fill="none" stroke="#373435" stroke-width=".21"/>
<path d="M80.8 133.5l.6 .5-1.3 .8z" fill="#373435"/>
<path d="M33.2 178.2h48v12.8a6.3 6.3 0 0 1-6.3 6.4h-35.4a6.3 6.3 0 0 1-6.3-6.4z" fill-rule="evenodd" fill="#225b34"/>
<path d="M35.1 135.2a6.3 6.3 0 0 1 4.4-1.8h35.4a6.3 6.3 0 0 1 6.3 6.3v38.5h-48v-38.5a6.3 6.3 0 0 1 1.9-4.5zM35.7 135.9a5.3 5.3 0 0 1 3.8-1.6h35.4a5.4 5.4 0 0 1 5.4 5.4v38.5h-46.1v-38.5a5.3 5.3 0 0 1 1.5-3.8zM36.2 136.8a4.4 4.4 0 0 1 3.3-1.5h35.4a4.4 4.4 0 0 1 4.4 4.4v38.5h-44.2v-38.5a4.4 4.4 0 0 1 1.1-2.9z" fill-rule="evenodd" fill="#9b5019"/>
<path d="M34.2 178.2h46.1v12.8a5.4 5.4 0 0 1-5.4 5.4h-35.4a5.4 5.4 0 0 1-5.3-5.4z" fill-rule="evenodd" fill="#fefefe"/>
<path d="M35.1 178.2h44.2v12.8a4.4 4.4 0 0 1-4.4 4.4h-35.4a4.4 4.4 0 0 1-4.4-4.4z" fill-rule="evenodd" fill="#225b34"/>
<path d="M84.9 139.8v14M82.9 153.8h4M82.9 178.2h4M82.9 175h4M84.9 175v3.2" fill="none" stroke="#373435" stroke-width=".21"/>
<g fill="#373435">
<path d="M84.5 152.3h.8l-.4 1.5z"/>
<path d="M84.9 139.8l.4 1.5h-.8z"/>
</g>
<path d="M82.9 159h4M84.9 153.8v5.2" fill="none" stroke="#373435" stroke-width=".21"/>
<g fill="#373435">
<path d="M84.5 157.4h.8l-.4 1.6z"/>
<path d="M84.9 153.8l.4 1.5h-.8z"/>
</g>
<path d="M82.9 133.4h4M82.9 197.4h4M82.9 192.6h4M84.9 192.6v4.8" fill="none" stroke="#373435" stroke-width=".21"/>
<g fill="#373435">
<path d="M84.5 195.8h.8l-.4 1.6z"/>
<path d="M84.9 192.6l.4 1.5h-.8z"/>
</g>
<path d="M84.9 181.4v11.2" fill="none" stroke="#373435" stroke-width=".21"/>
<g fill="#373435">
<path d="M84.5 191h.8l-.4 1.6z"/>
<path d="M84.9 181.4l.4 1.5h-.8z"/>
</g>
<path d="M84.9 178.2v3.2M82.9 181.4h4" fill="none" stroke="#373435" stroke-width=".21"/>
<path d="M38.8 159h36.8v16h-36.8z" fill-rule="evenodd" fill="#fad716"/>
<path d="M39.6 159.6h35.2v14.7h-35.2z" fill-rule="evenodd" fill="#9b5019"/>
<path d="M84.9 162.2v9.6" fill="none" stroke="#373435" stroke-width=".21"/>
<g fill="#373435">
<path d="M84.9 162.2l.5 2.1h-1z"/>
<path d="M84.4 169.6h1l-.5 2.2z"/>
</g>
<path d="M82.9 139.8h4M84.9 133.4v6.4M84.9 159v3.2M82.9 162.2h4M82.9 171.8h4M84.9 171.8v3.2" fill="none" stroke="#373435" stroke-width=".21"/>
<g fill="#373435">
<path d="M84.5 138.2h.8l-.4 1.6z"/>
<path d="M84.9 133.4l.4 1.5h-.8z"/>
</g>
<path d="M29.7 197.4v3.8" fill="none" stroke="#373435" stroke-width=".21"/>
<path d="M29.7 197.4l.4 1.5h-.8z" fill="#373435"/>
<path d="M29.7 134.9v4.1" fill="none" stroke="#373435" stroke-width=".21"/>
<path d="M29.7 134.9l.4 1.5h-.8z" fill="#373435"/>
<path d="M29.7 129.6v3.8" fill="none" stroke="#373435" stroke-width=".21"/>
<path d="M29.3 131.8h.8l-.4 1.6z" fill="#373435"/>
<path d="M29.7 192.3v4.3" fill="none" stroke="#373435" stroke-width=".21"/>
<path d="M29.3 195h.8l-.4 1.6z" fill="#373435"/>
<path d="M23.9 133.4v64M27.7 134.9h4M27.7 196.6h4" fill="none" stroke="#373435" stroke-width=".21"/>
<g fill="#373435">
<path d="M23.5 195.8h.8l-.4 1.6z"/>
<path d="M23.9 133.4l.4 1.5h-.8z"/>
</g>
<path d="M21.6 133.4h10.1M44.4 129.4h25.6M21.6 197.4h10.1" fill="none" stroke="#373435" stroke-width=".21"/>
<g fill="#373435">
<path d="M68.5 129l1.5 .4-1.5 .4z"/>
<path d="M44.4 129.4l1.5-.4v.8z"/>
</g>
<path d="M44.4 127.4v4M70 127.4v4" fill="none" stroke="#373435" stroke-width=".21"/>
<path d="M44.7 146.3l7.6-6.4a.63 .63 0 0 1 .7-.1 .63 .63 0 0 1 .3 .7l-1 4.1h9.9l-1.1-4.1a.64 .64 0 0 1 .3-.7 .64 .64 0 0 1 .7 .1l7.7 6.5a.61 .61 0 0 1 0 .9l-7.7 6.4a.63 .63 0 0 1-.7 0 .63 .63 0 0 1-.3-.7l1.1-4.6h-9.9l1 4.6a.64 .64 0 0 1-.3 .7 .64 .64 0 0 1-.7 0l-7.7-6.5a.61 .61 0 0 1 .1-.9z" fill-rule="evenodd" fill="#fefefe"/>
<path d="M38.8 203.6h36.8" fill="none" stroke="#373435" stroke-width=".21"/>
<g fill="#373435">
<path d="M74.1 203.3l1.5 .3-1.5 .4z"/>
<path d="M38.8 203.6l1.5-.3v.7z"/>
</g>
<path d="M38.8 201.6v4M75.6 201.6v4M179 281.1l-6 6" fill="none" stroke="#373435" stroke-width=".21"/>
<g font-size="17.6" fill="#ed3237">
<text x="35.4" y="265.3" transform="rotate(-28 35.4 265.3)">SUPERSEDED BY</text>
<text x="76.2" y="266" transform="rotate(-28 76.2 266)">G8-9-Q01</text>
<text x="95.4" y="278.1" transform="rotate(-28 95.4 278.1)">(02/23)</text>
</g>
<g font-size="11.2" fill="#f7d417">
<text x="46.2" y="90.1">A3</text>
<text x="143.5" y="90.1">A3</text>
<text x="46.4" y="192.6">A3</text>
<text x="143.5" y="192.6">A3</text>
</g>
<g font-size="9.6" fill="#fff212">
<text x="42.1" y="69.3">ACW</text>
<text x="139.4" y="69.3">ACW</text>
<text x="42.1" y="171.8">ACW</text>
<text x="139.4" y="171.8">ACW</text>
</g>
<text font-size="9.6" fill="#fefefe" x="140.4" y="152">END</text>
<g font-size="6" fill="#373435">
<text x="123.3" y="253.5">MARKER PLATES</text>
<text x="115.3" y="260.2">(ONE LOGO) (INITIALS)</text>
<text x="174" y="273">TC2031_1</text>
</g>
<text font-size="5.7" fill="#373435" x="98.3" y="246.9">STATE STRATEGIC TOURING ROUTE</text>
<g font-size="4.2" fill="#373435">
<text x="100.6" y="267.2">APPROVED AS OFFICIAL TRAFFIC SIGN</text>
<text x="174.7" y="285.6">E</text>
<text x="180.8" y="285.6">F</text>
</g>
<g font-size="3.9" fill="#373435">
<text x="31.4" y="109.2">Note: Arrow may be left or right.</text>
<text x="19.7" y="213.3">Colour Legend</text>
<text x="26.6" y="219.8">Retroreflective white</text>
<text x="26.6" y="225.9">Retroreflective brown</text>
<text x="26.6" y="232">Retroreflective yellow</text>
<text x="26.6" y="238.1">Retroreflective green</text>
</g>
<g font-size="3.5" fill="#373435">
<text x="84" y="213.8">Notes:</text>
<text x="84" y="218.6">1. Touring Route Initials Logo (e g ACW) to have a 10 mm yellow border.</text>
<text x="84" y="223.3">2. Insert appropriate logo, refer TC2024.</text>
<text x="84" y="232.8">4. See page 3 for examples.</text>
<text x="84" y="228">3. Insert appropriate national route marker, e.g. A3.</text>
<text x="21.6" y="267.9">Department of Transport and Main Roads</text>
<text x="17.7" y="271.8">Infrastructure Management &amp; Delivery Division</text>
<text x="16.7" y="280.6">Designed</text>
<text x="42.7" y="280.6">Checked</text>
<text x="69.7" y="280.6">Scale</text>
<text x="98.5" y="281.3">PRINCIPAL ENGINEER</text>
<text x="154.7" y="276.2">07/03/17</text>
<text x="157.4" y="281.2">Date</text>
<text x="178.4" y="278.9">Page 1 of 3</text>
<text x="17" y="284.8">RH 2/14</text>
<text x="42.7" y="284.8">DJ 1/15</text>
<text x="69.7" y="285.2">Not to Scale</text>
<text x="98.5" y="284.8">(Traffic Engineering)</text>
</g>
<g font-size="3.4" fill="#373435">
<text x="54.5" y="20" transform="rotate(1 54.5 20)">600</text>
<text x="151.7" y="20" transform="rotate(1 151.7 20)">600</text>
<text x="54.5" y="25.7" transform="rotate(1 54.5 25.7)">201</text>
<text x="87.4" y="28.6">R75</text>
<text x="151.5" y="25.7" transform="rotate(1 151.5 25.7)">176</text>
<text x="184.7" y="28.6">R75</text>
<text x="86.5" y="35.3" transform="rotate(1 86.5 35.3)">80</text>
<text x="183.3" y="34.9" transform="rotate(1 183.3 34.9)">70</text>
<text x="28.1" y="39.6">20</text>
<text x="125.3" y="39.6">20</text>
<text x="86.2" y="45.5" transform="rotate(1 86.2 45.5)">176</text>
<text x="183.4" y="45.8" transform="rotate(1 183.4 45.8)">201</text>
<text x="86.2" y="59.3" transform="rotate(1 86.2 59.3)">40</text>
<text x="86.2" y="55.2" transform="rotate(1 86.2 55.2)">64</text>
<text x="183.5" y="55.8" transform="rotate(1 183.5 55.8)">49</text>
<text x="183.5" y="59.3" transform="rotate(1 183.5 59.3)">40</text>
<text x="17.3" y="64.1">800</text>
<text x="85.9" y="65.7" transform="rotate(1 85.9 65.7)">120EN</text>
<text x="114.5" y="64.1">800</text>
<text x="183.1" y="65.7" transform="rotate(1 183.1 65.7)">120EN</text>
<text x="86.2" y="72.1" transform="rotate(1 86.2 72.1)">40</text>
<text x="86.2" y="75.3" transform="rotate(1 86.2 75.3)">40</text>
<text x="183.5" y="75.3" transform="rotate(1 183.5 75.3)">40</text>
<text x="183.5" y="72.1" transform="rotate(1 183.5 72.1)">40</text>
<text x="86.2" y="78.5" transform="rotate(1 86.2 78.5)">40</text>
<text x="183.5" y="78.5" transform="rotate(1 183.5 78.5)">40</text>
<text x="27.9" y="89.1">10</text>
<text x="86.2" y="85.7" transform="rotate(1 86.2 85.7)">140EM</text>
<text x="125.2" y="89.1">10</text>
<text x="183.5" y="85.7" transform="rotate(1 183.5 85.7)">140EM</text>
<text x="86.2" y="93.7" transform="rotate(1 86.2 93.7)">60</text>
<text x="183.5" y="93.7" transform="rotate(1 183.5 93.7)">60</text>
<text x="50.4" y="99.9" transform="rotate(1 50.4 99.9)">460 max.</text>
<text x="147.6" y="99.9" transform="rotate(1 147.6 99.9)">460 max.</text>
<text x="54.5" y="122.4" transform="rotate(1 54.5 122.4)">600</text>
<text x="151.7" y="122.4" transform="rotate(1 151.7 122.4)">600</text>
<text x="54.5" y="128.1" transform="rotate(1 54.5 128.1)">320</text>
<text x="87.4" y="131">R75</text>
<text x="184.7" y="131">R75</text>
<text x="86.5" y="137.7" transform="rotate(1 86.5 137.7)">80</text>
<text x="28.1" y="142.1">20</text>
<text x="125.3" y="142.1">20</text>
<text x="183.1" y="138.5" transform="rotate(1 183.1 138.5)">100</text>
<text x="86.2" y="148" transform="rotate(1 86.2 148)">176</text>
<text x="183.1" y="147.3" transform="rotate(1 183.1 147.3)">120EM</text>
<text x="86.2" y="157.6" transform="rotate(1 86.2 157.6)">64</text>
<text x="86.2" y="161.7" transform="rotate(1 86.2 161.7)">40</text>
<text x="183.1" y="156.1" transform="rotate(1 183.1 156.1)">100</text>
<text x="183.5" y="161.7" transform="rotate(1 183.5 161.7)">40</text>
<text x="17.3" y="166.5">800</text>
<text x="114.5" y="166.5">800</text>
<text x="85.9" y="168.1" transform="rotate(1 85.9 168.1)">120EN</text>
<text x="183.1" y="168.1" transform="rotate(1 183.1 168.1)">120EN</text>
<text x="86.2" y="177.7" transform="rotate(1 86.2 177.7)">40</text>
<text x="86.2" y="174.5" transform="rotate(1 86.2 174.5)">40</text>
<text x="183.5" y="177.7" transform="rotate(1 183.5 177.7)">40</text>
<text x="183.5" y="174.5" transform="rotate(1 183.5 174.5)">40</text>
<text x="86.2" y="180.9" transform="rotate(1 86.2 180.9)">40</text>
<text x="183.5" y="180.9" transform="rotate(1 183.5 180.9)">40</text>
<text x="27.9" y="191.5">10</text>
<text x="86.2" y="188.1" transform="rotate(1 86.2 188.1)">140EM</text>
<text x="125.2" y="191.5">10</text>
<text x="183.5" y="188.1" transform="rotate(1 183.5 188.1)">140EM</text>
<text x="86.2" y="196.1" transform="rotate(1 86.2 196.1)">60</text>
<text x="183.5" y="196.1" transform="rotate(1 183.5 196.1)">60</text>
<text x="50.4" y="202.3" transform="rotate(1 50.4 202.3)">460 max.</text>
<text x="147.6" y="202.3" transform="rotate(1 147.6 202.3)">460 max.</text>
</g>
</svg>
